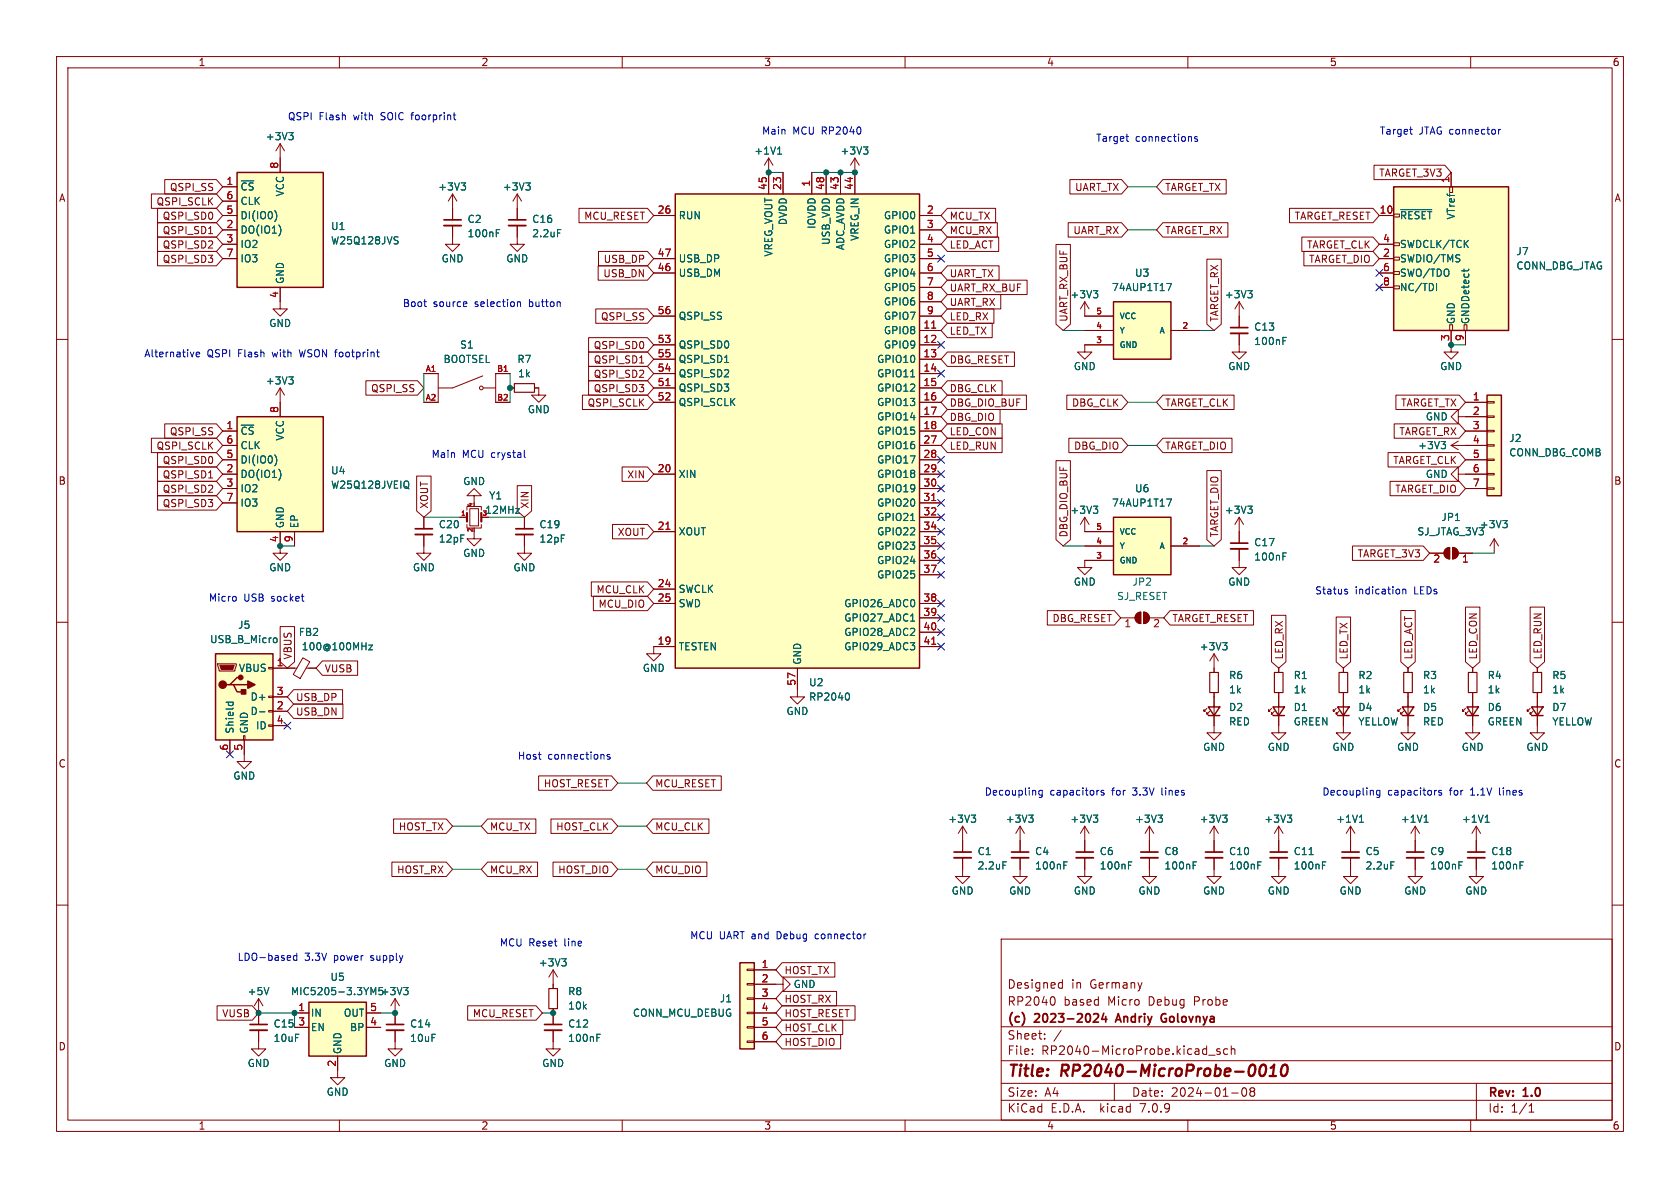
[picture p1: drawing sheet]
<svg xmlns="http://www.w3.org/2000/svg" width="297mm" height="210mm" viewBox="0 0 297 210" stroke-linecap="round" stroke-linejoin="round" font-family="sans-serif">
<g fill="none" stroke="#840000" stroke-width=".18">
<path d="M10 10h277v190h-277zM12 12h273v186h-273zM60 10v2M110 10v2M160 10v2M210 10v2M260 10v2M26.8 34.3h11.5l1.1 1.3-1.1 1.2h-11.5zM27.9 36.8h10.4l1.1 1.3-1.1 1.3h-10.4zM27.9 39.4h10.4l1.1 1.2-1.1 1.3h-10.4zM29.1 31.7h9.2l1.1 1.3-1.1 1.3h-9.2zM39.4 38.1h2.5"/>
<path d="M39.4 33h2.5M39.4 35.6h2.5M49.5 25.4v5.1M49.5 25.4l-.7 1.3M49.5 25.4l.8 1.3M80 39.9v3.3h1.3l-1.3 1.3-1.3-1.3h1.3M80 34.3l-.8 1.3M80 34.3v4.6M80 34.3l.8 1.3M91.4 39.9v3.3h1.3l-1.3 1.3-1.2-1.3h1.2M91.4 34.3v4.6M91.4 34.3l-.7 1.3"/>
<path d="M91.4 34.3l.8 1.3M102.4 36.8h12.1l1.1 1.3-1.1 1.3h-12.1zM115.6 38.1h3.8M135.9 27.9l-.8 1.3M135.9 27.9v6.4M135.9 27.9l.8 1.3M138.4 30.5v3.8M143.5 30.5v3.8M146 30.5v3.8M148.6 30.5v3.8M151.1 27.9l-.7 1.3M151.1 27.9v6.4"/>
<path d="M151.1 27.9l.8 1.3M162.6 38.1h3.8M167.5 36.8h8.5v2.6h-8.5l-1.1-1.3zM167.5 39.4h8.8v2.5h-8.8l-1.1-1.3zM188.8 39.4h9.5l1.1 1.2-1.1 1.3h-9.5zM189.1 31.7h9.2l1.1 1.3-1.1 1.3h-9.2zM205.6 31.7h11.2v2.6h-11.2l-1.1-1.3zM205.6 39.4h11.5v2.5h-11.5l-1.1-1.3zM228 36.8h14.7l1.1 1.3-1.1 1.3h-14.7zM242.9 29.2h12.5l1.1 1.3-1.1 1.3h-12.5zM243.8 38.1h2.6M246.4 37.8h1v.6h-1z"/>
<path d="M256.3 33h.5v1h-.5zM256.5 30.5v2.5M10 60h2M27.9 44.4h10.4l1.1 1.3-1.1 1.3h-10.4zM27.9 41.9h10.4l1.1 1.3-1.1 1.3h-10.4zM36.9 41.3h.7M39.4 45.7h2.5M39.4 43.2h2.5M39.4 40.6h2.5M49.5 50.8v3.8h1.3l-1.3 1.3-1.2-1.3h1.2M104.1 59.7h10.4l1.1 1.3-1.1 1.2h-10.4zM105.3 54.6h9.2l1.1 1.3-1.1 1.3h-9.2z"/>
<path d="M105.7 47h8.8l1.1 1.3-1.1 1.2h-8.8zM105.8 44.4h8.7l1.1 1.3-1.1 1.3h-8.7zM115.6 45.7h3.8M115.6 48.3h3.8M115.6 55.9h3.8M162.6 45.7h3.8M162.6 43.2h3.8M162.6 48.3h3.8M162.6 50.8h3.8M162.6 58.4h3.8M162.6 55.9h3.8M162.6 40.6h3.8"/>
<path d="M162.6 53.3h3.8M167.5 47h9.1v2.5h-9.1l-1.1-1.2zM167.5 41.9h9.1v2.6h-9.1l-1.1-1.3zM167.5 49.5h14.1v2.6h-14.1l-1.1-1.3zM167.5 57.1h7.9v2.6h-7.9l-1.1-1.3zM167.5 54.6h8.2v2.6h-8.2l-1.1-1.3zM167.5 52.1h9.4v2.5h-9.4l-1.1-1.3zM186.7 43.2h2.5v14.1l-1.2 1.1-1.3-1.1zM191.8 58.4h5M191.8 53.3v2.6h5M191.8 53.3l.7 1.3M191.8 53.3l-.8 1.3"/>
<path d="M207 58.4h5.1M213.4 45.8h2.5v11.5l-1.3 1.1-1.2-1.1zM219.1 58.9v3.3h1.2l-1.2 1.3-1.3-1.3h1.3M219.1 53.3l-.8 1.3M219.1 53.3v4.6M219.1 53.3l.7 1.3M230.1 41.9h12.6l1.1 1.3-1.1 1.3h-12.6zM230.5 44.4h12.2l1.1 1.3-1.1 1.3h-12.2zM243.8 45.7h2.6M243.8 43.2h2.6M243.8 48.3h2.6M243.8 50.8h2.6"/>
<path d="M246.4 42.9h1v.5h-1zM246.4 48h1v.5h-1zM246.4 45.5h1v.5h-1zM246.4 50.5h1v.6h-1zM256.3 57.4h.5v1h-.5zM256.5 58.4v3.8h-1.2l1.2 1.3 1.3-1.3h-1.3M258.8 57.4h.5v1h-.5zM259.1 58.4v2.6M285 60h2M26.8 77.5h11.5l1.1 1.2-1.1 1.3h-11.5zM29.1 74.9h9.2l1.1 1.3-1.1 1.3h-9.2zM39.4 76.2h2.5"/>
<path d="M39.4 78.7h2.5M49.5 68.6v5.1M49.5 68.6l-.7 1.3M49.5 68.6l.8 1.3M64.7 67.3h9.1l1.1 1.3-1.1 1.3h-9.1zM74.9 66h2.6v5.1h-2.6M85.3 66.4l-5.3 2.2h-2.5M85.5 68.6h2.1M90.2 66h-2.6v5.1h2.6M90.2 68.6h.7M94.5 68.6h.7v1.3h1.3l-1.3 1.2-1.2-1.2h1.2M103 69.8h11.5l1.1 1.3-1.1 1.3h-11.5z"/>
<path d="M104.1 64.8h10.4l1.1 1.2-1.1 1.3h-10.4zM104.1 62.2h10.4l1.1 1.3-1.1 1.3h-10.4zM104.1 67.3h10.4l1.1 1.3-1.1 1.3h-10.4zM113.1 64.2h.7M115.6 71.1h3.8M115.6 61h3.8M115.6 68.6h3.8M115.6 66h3.8M115.6 63.5h3.8M162.6 71.1h3.8M162.6 73.7h3.8M162.6 76.2h3.8"/>
<path d="M162.6 78.7h3.8M162.6 61h3.8M162.6 68.6h3.8M162.6 66h3.8M162.6 63.5h3.8M167.5 74.9h9.7v2.6h-9.7l-1.1-1.3zM167.5 72.4h9.3v2.5h-9.3l-1.1-1.2zM167.5 67.3h9.7v2.6h-9.7l-1.1-1.3zM167.5 69.8h14v2.6h-14l-1.1-1.3zM167.5 77.5h9.7v2.5h-9.7l-1.1-1.3zM167.5 62.2h11.8v2.6h-11.8l-1.1-1.3zM188.6 69.8h9.7l1.1 1.3-1.1 1.3h-9.7z"/>
<path d="M189 77.5h9.3l1.1 1.2-1.1 1.3h-9.3zM196.8 61h-5v1.2h-1.3l1.3 1.3 1.2-1.3h-1.2M205.6 69.8h12.6v2.6h-12.6l-1.1-1.3zM205.6 77.5h12.2v2.5h-12.2l-1.1-1.3zM246.5 74.9h11.5l1.1 1.3-1.1 1.3h-11.5zM246.8 69.8h11.2l1.1 1.3-1.1 1.3h-11.2zM256.5 78.7h6.4M256.5 78.7l1.3 .8M257.8 73.7v-1.3l-1.3 1.3 1.3 1.2v-1.2h5.1M257.8 78l-1.3 .7M259.1 71.1h3.8M259.1 76.2h3.8"/>
<path d="M262.9 78.6h1.3v.3h-1.3zM262.9 76.1h1.3v.2h-1.3zM262.9 73.5h1.3v.3h-1.3zM262.9 71h1.3v.2h-1.3zM27.9 85.1h10.4l1.1 1.3-1.1 1.2h-10.4zM27.9 87.6h10.4l1.1 1.3-1.1 1.3h-10.4zM27.9 80h10.4l1.1 1.3-1.1 1.3h-10.4zM27.9 82.5h10.4l1.1 1.3-1.1 1.3h-10.4zM36.9 84.5h.7M39.4 81.3h2.5M39.4 83.8h2.5M39.4 86.4h2.5"/>
<path d="M39.4 88.9h2.5M49.5 94v3.8h1.3l-1.3 1.3-1.2-1.3h1.2M52.1 94v2.5M73.7 84.2h2.5v6.1l-1.3 1.1-1.2-1.1zM74.9 94.5v3.3h1.3l-1.3 1.3-1.2-1.3h1.2M74.9 91.4v2.1M81.3 91.4h1.2M82.5 92.7v.6h2.6v-.6M82.5 90.2v-.7h2.6v.7M83.1 89.9h1.5v3.1h-1.5zM83.8 94v1.3h1.3l-1.3 1.2-1.3-1.2h1.3M83.8 87.6h1.3l-1.3-1.2-1.3 1.2h1.3v1.3"/>
<path d="M85.1 91.4h1.3M91.4 85.8h2.6v4.5l-1.3 1.1-1.3-1.1zM92.7 94.5v3.3h1.3l-1.3 1.3-1.3-1.3h1.3M92.7 91.4v2.1M108.3 92.7h6.2l1.1 1.3-1.1 1.3h-6.2zM110 82.5h4.5l1.1 1.3-1.1 1.3h-4.5zM115.6 83.8h3.8M115.6 94h3.8M162.6 91.4h3.8M162.6 81.3h3.8M162.6 83.8h3.8M162.6 86.4h3.8"/>
<path d="M162.6 96.5h3.8M162.6 99.1h3.8M162.6 94h3.8M162.6 88.9h3.8M186.7 81.4h2.5v14l-1.2 1.1-1.3-1.1zM191.8 91.4v2.6h5M191.8 91.4l.7 1.3M191.8 91.4l-.8 1.3M191.8 96.5h5M196.8 99.1h-5v1.2h-1.3l1.3 1.3 1.2-1.3h-1.2M207 96.5h5.1M213.4 83.2h2.5v12.2l-1.3 1.1-1.2-1.1z"/>
<path d="M219.1 97v3.3h1.2l-1.2 1.3-1.3-1.3h1.3M219.1 91.4v4.6M219.1 91.4l-.8 1.3M219.1 91.4l.7 1.3M239.1 96.5h12.5l1.1 1.3-1.1 1.3h-12.5zM245.4 80h12.6l1.1 1.3-1.1 1.3h-12.6zM245.7 85.1h12.3l1.1 1.3-1.1 1.2h-12.3zM252.7 97.8h2.6M255.6 97l.7-.2v2a1.02 1.02 0 0 1-1-.6 1.02 1.02 0 0 1 .3-1.2zM256.8 96.8a1.02 1.02 0 0 1 1 1 1.02 1.02 0 0 1-1 1zM257.8 83.8v-1.2l-1.3 1.2 1.3 1.3v-1.3h5.1M257.8 97.8h2.5"/>
<path d="M259.1 81.3h3.8M259.1 86.4h3.8M262.9 86.2h1.3v.3h-1.3zM262.9 83.7h1.3v.2h-1.3zM262.9 81.2h1.3v.2h-1.3zM264.2 95.3l.7 1.2M264.2 95.3v2.5M264.2 95.3l-.8 1.2M10 110h2M38.5 117.3h3.3v.3l-.3 1h-2.8zM47.5 118h.8v.2h-.8zM48.3 118.1h4.2"/>
<path d="M49.5 110.8h2.6v6.2l-1.3 1.1-1.3-1.1zM53.5 116.3l1.3 .7-1.7 2.9-1.3-.7zM54.1 118.1h1.8M57 116.8h6.2v2.6h-6.2l-1.1-1.3zM104.5 102.9h10l1.1 1.2-1.1 1.3h-10zM104.9 105.4h9.6l1.1 1.3-1.1 1.3h-9.6zM115.6 104.1h3.8M115.6 106.7h3.8M119.4 114.3h-3.8v1.3h1.2l-1.2 1.2-1.3-1.2h1.3M141 118.1v5.1h1.2l-1.2 1.3-1.3-1.3h1.3M162.6 109.2h3.8M162.6 114.3h3.8"/>
<path d="M162.6 106.7h3.8M162.6 101.6h3.8M162.6 111.8h3.8M185.2 107.9h11.8l1.1 1.3-1.1 1.3h-11.8zM198.1 109.2h2.6M201 108.5l.7-.3v2a1.02 1.02 0 0 1-1-.6 1.02 1.02 0 0 1 .3-1.1zM202.2 108.2a1.02 1.02 0 0 1 1 1 1.02 1.02 0 0 1-1 1zM203.2 109.2h2.5M206.9 107.9h14.7v2.6h-14.7l-1.2-1.3zM214.6 115.6v3.3M214.6 115.6l-.7 1.2M214.6 115.6l.8 1.2"/>
<path d="M224.8 108.8h2.5v8.2l-1.2 1.1-1.3-1.1zM226.1 118.1v.8M236.2 109.1h2.6v7.9l-1.3 1.1-1.3-1.1zM237.5 118.1v.8M247.6 107.9h2.6v9.1l-1.3 1.1-1.3-1.1zM248.9 118.1v.8M259.1 107.3h2.5v9.7l-1.3 1.1-1.2-1.1zM260.3 118.1v.8M270.5 107.3h2.5v9.7l-1.2 1.1-1.3-1.1zM271.8 118.1v.8M285 110h2M40.6 130.8v2.6"/>
<path d="M43.1 130h.2v.8h-.2zM43.2 130.8v3.8h1.2l-1.2 1.3-1.3-1.3h1.3M47.5 128.1h.8v.3h-.8zM47.5 125.6h.8v.3h-.8zM47.5 123.1h.8v.2h-.8zM48.3 125.7h2.5M48.3 123.2h2.5M48.3 128.3h2.5M51.9 121.9h8.7v2.6h-8.7l-1.1-1.3zM51.9 124.5h8.7v2.5h-8.7l-1.1-1.3zM95.2 137.2h12.9l1.1 1.2-1.1 1.3h-12.9zM115.4 137.2h12.1v2.5h-12.1l-1.1-1.3z"/>
<path d="M213.4 125.2l-.5 .5v-.2v.2h.2M213.9 125.7l-.5 .5v-.2v.2h.2M214.6 122.4v7.1h1.3l-1.3 1.3-1.2-1.3h1.2M224.8 125.2l-.5 .5v-.2v.2h.2M225.3 125.7l-.5 .5v-.2v.2h.2M226.1 122.4v7.1h1.2l-1.2 1.3-1.3-1.3h1.3M236.2 125.2l-.5 .5v-.2v.2h.3M236.7 125.7l-.5 .5v-.2v.2h.3M237.5 122.4v7.1h1.3l-1.3 1.3-1.3-1.3h1.3M247.6 125.2l-.5 .5v-.2v.2h.3M248.2 125.7l-.6 .5v-.2v.2h.3M248.9 122.4v7.1h1.3l-1.3 1.3-1.3-1.3h1.3"/>
<path d="M259.1 125.2l-.5 .5v-.2v.2h.2M259.6 125.7l-.5 .5v-.2v.2h.2M260.3 122.4v7.1h1.3l-1.3 1.3-1.2-1.3h1.2M270.5 125.2l-.5 .5v-.2v.2h.3M271 125.7l-.5 .5v-.2v.2h.3M271.8 122.4v7.1h1.2l-1.2 1.3-1.3-1.3h1.3M10 160h2M69.3 152.4h9.6l1.1 1.3-1.1 1.2h-9.6zM69.6 144.8h9.3l1.1 1.3-1.1 1.2h-9.3zM86.2 144.8h8.5v2.5h-8.5l-1.1-1.2zM86.2 152.4h8.8v2.5h-8.8l-1.1-1.2zM97.4 144.8h10.7l1.1 1.3-1.1 1.2h-10.7z"/>
<path d="M97.8 152.4h10.3l1.1 1.3-1.1 1.2h-10.3zM115.4 144.8h9.9v2.5h-9.9l-1.1-1.2zM115.4 152.4h9.6v2.5h-9.6l-1.1-1.2zM170.2 151.6v3.3h1.2l-1.2 1.3-1.3-1.3h1.3M170.2 146.1v4.5M170.2 146.1l-.8 1.2M170.2 146.1l.7 1.2M180.3 151.6v3.3h1.3l-1.3 1.3-1.2-1.3h1.2M180.3 146.1l-.7 1.2M180.3 146.1v4.5M180.3 146.1l.8 1.2M191.8 151.6v3.3h1.2l-1.2 1.3-1.3-1.3h1.3"/>
<path d="M191.8 146.1v4.5M191.8 146.1l-.8 1.2M191.8 146.1l.7 1.2M203.2 151.6v3.3h1.3l-1.3 1.3-1.3-1.3h1.3M203.2 146.1l-.8 1.2M203.2 146.1v4.5M203.2 146.1l.8 1.2M214.6 151.6v3.3h1.3l-1.3 1.3-1.2-1.3h1.2M214.6 146.1v4.5M214.6 146.1l-.7 1.2M214.6 146.1l.8 1.2M226.1 151.6v3.3h1.2l-1.2 1.3-1.3-1.3h1.3"/>
<path d="M226.1 146.1v4.5M226.1 146.1l-.8 1.2M226.1 146.1l.7 1.2M238.8 151.6v3.3h1.2l-1.2 1.3-1.3-1.3h1.3M238.8 146.1l-.8 1.2M238.8 146.1v4.5M238.8 146.1l.7 1.2M250.2 151.6v3.3h1.3l-1.3 1.3-1.3-1.3h1.3M250.2 146.1v4.5M250.2 146.1l-.8 1.2M250.2 146.1l.8 1.2M261 151.6v3.3h1.3l-1.3 1.3-1.3-1.3h1.3"/>
<path d="M261 146.1v4.5M261 146.1l-.8 1.2M261 146.1l.7 1.2M285 160h2M38.4 177.8h6.2l1.1 1.3-1.1 1.2h-6.2zM45.7 176.5v4.6M45.7 176.5l-.7 1.3M45.7 176.5l.8 1.3M52.1 179.1h2.5M64.8 179.1h2.5M69.8 176.5l-.7 1.3M69.8 176.5v4.6"/>
<path d="M69.8 176.5l.8 1.3M82.7 177.8h12.1l1.1 1.3-1.1 1.2h-12.1zM97.8 171.5v3.3M97.8 178.3v2.8M97.8 171.5l-.8 1.2M97.8 171.5l.8 1.2M132.1 178.9h1.2v.3h-1.2zM132.1 176.4h1.2v.3h-1.2zM132.1 173.9h1.2v.2h-1.2zM132.1 171.3h1.2v.3h-1.2zM133.3 174h5.1v1.3l1.3-1.3-1.3-1.3v1.3M133.3 179.1h3.9"/>
<path d="M133.3 171.5h3.9M133.3 176.5h3.9M138.3 170.2h9.3v2.5h-9.3l-1.1-1.2zM138.3 177.8h12.9v2.5h-12.9l-1.1-1.2zM138.3 175.3h9.6v2.5h-9.6l-1.1-1.3zM177 166h108v32h-108zM186.2 176.2a.94 .94 0 0 1 0 1.5M187.4 173.7l.4 .1M187.8 173.2v1.5M187.8 174.6l-.4 .1M45.7 182.1v3.3h1.3l-1.3 1.3-1.3-1.3h1.3M52.1 181.6h2.5"/>
<path d="M59.7 186.7v3.8h1.3l-1.3 1.3-1.3-1.3h1.3M60 198v2M64.8 181.6h2.5M69.8 182.1v3.3h1.3l-1.3 1.3-1.2-1.3h1.2M97.8 182.1v3.3h1.3l-1.3 1.3-1.3-1.3h1.3M110 198v2M132.1 184h1.2v.3h-1.2zM132.1 181.5h1.2v.2h-1.2zM133.3 181.6h3.9M133.3 184.2h3.9M138.3 182.9h10.3v2.5h-10.3l-1.1-1.2zM138.3 180.3h10.7v2.6h-10.7l-1.1-1.3z"/>
<path d="M160 198v2M177 194.5h108M177 191.5h108M177 187.5h108M177 181.5h108M182.5 186.3v.1M182.5 185.5v.1M184.7 183.6v.1M184.7 182.8v.1M187.6 182.1l-1.3 2M197 191.5v3M210 198v2"/>
<path d="M213.7 186.5h1.1M215.7 185.5l-.4-.1-.2 .2 .1 .2 .5 .2v.3h-.6M217 185.5l-.4-.1-.3 .3v.4l.2 .2h.5M217.7 185.5l.2-.1 .3 .1 .1 .9M217.7 184.9v1.5M217.7 193.2h1.2M219.7 192.4l.2-.1a.81 .81 0 0 1 .6 .6 .81 .81 0 0 1-.3 .8l-.2 .1a.81 .81 0 0 1-.3-1.4zM221.2 192.9l-.2-.2 .2-.4 .5 .1 .1 .2-.3 .3M221.2 192.9l-.2 .3v.3l.2 .3 .5-.1 .1-.2-.1-.4-.2-.2M221.2 192.9h.3M260 198v2M261 191.5v6.5"/>
<path d="M270.3 196.6h.9M270.3 195.5l.4-.4v1.5"/>
<circle cx="85.1" cy="68.6" r=".33"/>
</g>
<path d="M223 188.4a.46 .46 0 0 1 .4-.2 .46 .46 0 0 1 .4 .4 1.15 1.15 0 0 1-.8 1.6l-.2-.1a1.54 1.54 0 0 1 .2-1.7zM224.4 190.2h1.2M224.6 188.8l.7-.6-.3 2M226.8 188.4a.46 .46 0 0 1 .4-.2 .46 .46 0 0 1 .4 .4 1.15 1.15 0 0 1-.8 1.6l-.2-.1a1.54 1.54 0 0 1 .2-1.7z" fill="none" stroke="#840000" stroke-width=".4"/>
<g fill="none" stroke="#840000" stroke-width=".3">
<path d="M78.5 38.9h3M89.9 38.9h3.1M217.6 57.9h3M73.4 93.5h3.1M91.2 93.5h3M217.6 96h3M168.7 150.6h3M178.8 150.6h3.1M190.2 150.6h3.1M201.7 150.6h3M213.1 150.6h3.1M224.5 150.6h3.1"/>
<path d="M237.2 150.6h3.1M248.7 150.6h3M259.5 150.6h3M193.6 179.2l.5 .1 .1 .3-.9 1.1h.9M195.1 179.1l-.3 1.1h.9M195.5 179.7v1M197.7 179.2l-.5 1.5M206 179.2a.53 .53 0 0 0-.7 .3M44.2 181.1h3M68.3 181.1h3.1M96.3 181.1h3M197.3 180.3h.8"/>
<path d="M205.3 180.3l.1 .2a.54 .54 0 0 0 .7 .1M205.9 180h.3"/>
</g>
<path d="M82.5 90.7v1.5M85.1 90.7v1.5" fill="none" stroke="#840000" stroke-width=".38"/>
<g fill="none" stroke="#840000" stroke-width=".33">
<path d="M78.5 39.9h3M89.9 39.9h3.1M217.6 58.9h3M73.4 94.5h3.1M91.2 94.5h3M217.6 97h3M168.7 151.6h3M178.8 151.6h3.1M190.2 151.6h3.1M201.7 151.6h3M213.1 151.6h3.1M224.5 151.6h3.1"/>
<path d="M237.2 151.6h3.1M248.7 151.6h3M259.5 151.6h3M44.2 182.1h3M68.3 182.1h3.1M96.3 182.1h3"/>
</g>
<g fill="none" stroke="#006464" stroke-width=".18">
<path d="M48.6 37.3a1.49 1.49 0 0 1 0 1.8M51 23.4h.8l-.4 .5M51.6 23.9l.2 .3v.3l-.2 .2M81.5 32.3h.8l-.4 .5M82.1 32.8l.2 .3v.3l-.2 .2M93 32.3h.7l-.4 .5M93.5 32.8l.2 .3v.3l-.2 .2M137.5 27.2h.7M137.6 26.3l.2-.3v1.2M152.6 26h.8l-.4 .5M153.2 26.5l.2 .2v.3l-.2 .2M247.6 37.1h5.5"/>
<path d="M49.6 40.3v.9M69.9 41.9h.5M70.1 42.5l.3 .3-.3 .3M87.7 41.2h.5M87.7 40.6h.6M98.6 40.6h.6M193.3 51.4h.8l-.5 .5M193.8 51.9l.3 .2v.3l-.3 .2M206.3 50.1h.8l-.5 1.3M220.6 51.4h.8l-.5 .5M221.1 51.9l.3 .2v.3l-.3 .2M226.8 59.6h.6"/>
<path d="M254 50.1v1.3M258.8 47.6v.5M259.7 47.6l-.1 .2M51 66.6h.8l-.4 .5M51.6 67.1l.2 .2v.3l-.2 .3M128.1 64.1h.7M161 66.6h.7M226.8 60.2h.4M254.8 78h.8l-.5 .5M255.3 78.5l.3 .3v.3l-.3 .2M48.6 80.5a1.49 1.49 0 0 1 0 1.8M49.6 83.5v.8"/>
<path d="M71.9 86.1l.2 .1M72 85l.1 .1a.9 .9 0 0 1 0 1.1M72.1 86.2l.2 .2M72.1 86.2l-.1 .1M161 92h.7M193.3 89.5h.8l-.5 .5M193.8 90l.3 .2v.3l-.3 .2M206.3 88.2h.8l-.5 1.3M220.6 89.5h.8l-.5 .5M221.1 90l.3 .2v.3l-.3 .2M226.8 98.3h.4M226.8 97.7h.6"/>
<path d="M265.7 92h.8l-.5 .5M266.2 92.5l.3 .2v.3l-.3 .3M48.6 112.8h.3l.1 .2-.1 .5-.3 .1M65.2 114h.7l-.7 .9h.7M161 109.8h.7M216.1 113.6h.8l-.4 .5M216.7 114.1l.2 .2v.3l-.2 .3M39.9 124.1h1.3M40.4 124.1v.4M41.2 124.1v.4M45.9 125.8h.9M149.9 122.5a.79 .79 0 0 1 0 1.3"/>
<path d="M171.7 144.1h.8l-.4 .5M172.2 144.6l.3 .2v.3l-.3 .3M177.3 152.4h.6M181.9 144.1h.7l-.4 .5M182.4 144.6l.2 .2v.3l-.2 .3M188.1 153h.4M188.1 152.4h.6M193.3 144.1h.8l-.5 .5M193.8 144.6l.3 .2v.3l-.3 .3M199.5 153h.4M199.5 152.4h.6M204.7 144.1h.8l-.4 .5"/>
<path d="M205.3 144.6l.2 .2v.3l-.2 .3M210.9 153h.5M210.9 152.4h.6M216.1 144.1h.8l-.4 .5M216.7 144.6l.2 .2v.3l-.2 .3M222.4 153h.4M222.4 152.4h.6M227.6 144.1h.8l-.5 .5M228.1 144.6l.3 .2v.3l-.3 .3M231.4 151.1h.8M233.8 153h.4M233.8 152.4h.6"/>
<path d="M240.3 145.4h.8M240.5 144.4l.2-.3v1.3M245.9 152.4h.6M251.8 145.4h.7M251.9 144.4l.2-.3v1.3M257.9 153h.4M257.9 152.4h.6M262.6 145.4h.7M262.7 144.4l.2-.3v1.3M268.7 153h.4M268.7 152.4h.6M47.5 174.6l-.4 1.2"/>
<path d="M65.6 174.6l.4 .9 .4-.9v1.2M71.4 174.6h.7l-.4 .5M71.9 175.1l.2 .2v.3l-.2 .2M99.3 169.5h.8l-.4 .5M99.8 170l.3 .2v.3l-.3 .3M105.5 183.4h.4M105.5 182.8h.6"/>
</g>
<g fill="#ffffc2" stroke="#ffffc2" stroke-width=".18">
<path d="M54.6 177.2h10.2v9.5h-10.2z"/>
<path d="M246.4 33h20.3v25.4h-20.3z"/>
<path d="M38.1 115.6h10.2v15.2h-10.2z"/>
<path d="M262.9 69.9h2.5v17.7h-2.5z"/>
<path d="M196.8 53.3h10.2v10.2h-10.2z"/>
<path d="M130.8 170.2h2.5v15.2h-2.5z"/>
<path d="M41.9 30.5h15.2v20.3h-15.2z"/>
<path d="M196.8 91.4h10.2v10.2h-10.2z"/>
<path d="M41.9 73.7h15.2v20.3h-15.2z"/>
<path d="M119.4 34.3h43.2v83.8h-43.2z"/>
</g>
<g fill="none" stroke="#840000" stroke-width=".25">
<path d="M41.9 30.5h15.2v20.3h-15.2zM119.4 34.3h43.2v83.8h-43.2zM246.4 33h20.3v25.4h-20.3zM196.8 53.3h10.2v10.2h-10.2zM41.9 73.7h15.2v20.3h-15.2zM262.9 69.9h2.5v17.7h-2.5zM196.8 91.4h10.2v10.2h-10.2zM38.1 115.6h10.2v15.2h-10.2zM42.5 119.8h-.6l-1.3 1.2h-.6M40.6 121h.7l.6 1.3h1.3M41.3 121h2.5M213.6 125h2l-1 1.5z"/>
<path d="M213.6 126.5h2M225 125h2.1l-1 1.5zM225 126.5h2.1M236.5 125h2l-1 1.5zM236.5 126.5h2M247.9 125h2l-1 1.5zM247.9 126.5h2M259.3 125h2.1l-1.1 1.5zM259.3 126.5h2.1M270.8 125h2l-1 1.5zM270.8 126.5h2M54.6 177.2h10.2v9.5h-10.2z"/>
<path d="M130.8 170.2h2.5v15.2h-2.5z"/>
</g>
<g fill="#840000" stroke="#840000" stroke-width=".25">
<path d="M43.8 120.4l1.3 .6-1.3 .7z"/>
<path d="M42.7 121.9h.7v.8h-.7z"/>
<circle cx="39.4" cy="121" r=".63"/>
<circle cx="42.5" cy="119.8" r=".38"/>
</g>
<g fill="#840000" stroke="#840000" stroke-width=".18">
<path d="M38.9 117.6h2.5l-.3 .8h-2z"/>
<path d="M256.8 96.8a1.02 1.02 0 0 1 1 1 1.02 1.02 0 0 1-1 1z"/>
<path d="M255.6 97l.7-.2v2a1.02 1.02 0 0 1-1-.6 1.02 1.02 0 0 1 .3-1.2z"/>
<path d="M201 108.5l.7-.3v2a1.02 1.02 0 0 1-1-.6 1.02 1.02 0 0 1 .3-1.1z"/>
<path d="M202.2 108.2a1.02 1.02 0 0 1 1 1 1.02 1.02 0 0 1-1 1z"/>
</g>
<path d="M90.9 67.8h3.6v1.5h-3.6zM213.9 118.9h1.5v3.5h-1.5zM225.3 118.9h1.5v3.5h-1.5zM236.7 118.9h1.6v3.5h-1.6zM248.2 118.9h1.5v3.5h-1.5zM259.6 118.9h1.5v3.5h-1.5zM271 118.9h1.5v3.5h-1.5zM97 174.8h1.6v3.5h-1.6z" fill="none" stroke="#840000" stroke-width=".2"/>
<path d="M164.7 58h.7M117.7 68.2h.7M117.7 93.6h.7M164.7 88.5h.7M164.7 113.9h.7" fill="none" stroke="#a90000" stroke-width=".18"/>
<g fill="none" stroke="#0000c2" stroke-width=".18">
<path d="M80.3 19.9v1.1l.3 .2M80.1 20.3h.5M199 24.1h.5M199.3 24.9l.2 .1M211.7 24.2l-.3-.1-.2 .2 .1 .2 .4 .1v.3h-.5M249.2 22.9h.5M249.4 23.7h.3M264.9 22.9v.8M265.3 22.9l-.4 .2M74.9 53.3h.5M75.3 54.2h.1M82.3 53.3l.2 .4-.6 .1"/>
<path d="M82.5 54.1l-.2 .1M91.5 53.5l.2-.2 .3 .1v.8M34.7 62.7l.6-.2-.1-.2-.3-.1-.2 .2 .1 .6h.4M66.6 62.2h.4M66.8 63l.2 .1M92.7 79.6v1.1l.2 .2M41.7 105.5v.6M237.9 104.6h.3l.1 .2-.2 .2h-.3M237.9 104.1l.3 .1M248 104.3l.2-.2 .3 .1v.8M248 104.1v.9M107.8 133.4h-.3l-.2 .1 .1 .2 .4 .1v.3h-.5"/>
<path d="M184.3 139.7v1l-.3 .3-.3-.1M184.3 139.8l-.4-.1-.3 .3 .2 .5h.5M194.2 139.7h.1M195.1 139.8l-.3-.1-.1 .2v.2l.4 .1v.3h-.4M243.9 139.7v1l-.2 .3-.3-.1M243.9 139.8l-.3-.1-.3 .3 .2 .5h.4M253.9 139.7h.1M254.8 139.8l-.3-.1-.2 .2 .1 .2 .4 .1v.3h-.5M52.5 168.5v1.3M52.5 169l-.4-.1-.2 .3 .1 .5h.5M153.1 165.1l-.2 .1"/>
</g>
<g fill="none" stroke="#009600" stroke-width=".18">
<path d="M135.9 30.5h2.5M143.5 30.5h7.6M199.4 33h5.1M188 58.4h3.8M199.4 40.6h5.1M212.1 58.4h2.5M74.9 66v5.1M90.2 66v5.1M199.4 71.1h5.1M199.4 78.7h5.1M256.5 61h2.6M49.5 96.5h2.6"/>
<path d="M74.9 91.4h6.4M86.4 91.4h6.3M188 96.5h3.8M212.1 96.5h2.5M260.3 97.8h3.9M109.2 138.4h5.1M80 146.1h5.1M80 153.7h5.1M109.2 146.1h5.1M109.2 153.7h5.1M45.7 179.1h6.4v2.5M67.3 179.1h2.5"/>
<path d="M95.9 179.1h1.9"/>
</g>
<g fill="none" stroke="#000084" stroke-width=".18">
<path d="M165.8 45.1l1.2 1.2M167 45.1l-1.2 1.2M243.2 47.7l1.2 1.2M243.2 50.2l1.2 1.2M244.4 47.7l-1.2 1.2M244.4 50.2l-1.2 1.2M165.8 65.4l1.2 1.2M165.8 60.4l1.2 1.2M167 65.4l-1.2 1.2M167 60.4l-1.2 1.2M165.8 88.3l1.2 1.2M165.8 83.2l1.2 1.2"/>
<path d="M165.8 95.9l1.2 1.2M165.8 93.4l1.2 1.2M165.8 80.7l1.2 1.2M165.8 98.5l1.2 1.2M165.8 85.8l1.2 1.2M165.8 90.8l1.2 1.2M167 88.3l-1.2 1.2M167 83.2l-1.2 1.2M167 95.9l-1.2 1.2M167 93.4l-1.2 1.2M167 80.7l-1.2 1.2M167 98.5l-1.2 1.2"/>
<path d="M167 85.8l-1.2 1.2M167 90.8l-1.2 1.2M165.8 111.2l1.2 1.2M165.8 106.1l1.2 1.2M165.8 108.6l1.2 1.2M165.8 113.7l1.2 1.2M165.8 101l1.2 1.2M167 111.2l-1.2 1.2M167 106.1l-1.2 1.2M167 108.6l-1.2 1.2M167 113.7l-1.2 1.2M167 101l-1.2 1.2"/>
<path d="M40 132.7l1.2 1.3M41.2 132.7l-1.2 1.3M50.2 127.7l1.2 1.2M51.4 127.7l-1.2 1.2"/>
</g>
<g fill="#009600" stroke="#009600" stroke-width=".18">
<circle cx="256.5" cy="61" r=".46"/>
<circle cx="90.2" cy="68.6" r=".46"/>
<circle cx="49.5" cy="96.5" r=".46"/>
<circle cx="146" cy="30.5" r=".46"/>
<circle cx="135.9" cy="30.5" r=".46"/>
<circle cx="148.6" cy="30.5" r=".46"/>
<circle cx="151.1" cy="30.5" r=".46"/>
<circle cx="45.7" cy="179.1" r=".46"/>
<circle cx="52.1" cy="179.1" r=".46"/>
<circle cx="69.8" cy="179.1" r=".46"/>
<circle cx="97.8" cy="179.1" r=".46"/>
</g>
<g font-size="2.8" fill="#840000">
<text x="178" y="190.9">Title:</text>
<text x="187.7" y="190.9">RP2040-MicroProbe-0010</text>
</g>
<g font-size="2.1" fill="#840000">
<text x="178" y="178">RP2040</text>
<text x="178" y="175">Designed</text>
<text x="188" y="178">based</text>
<text x="189.4" y="175">in</text>
<text x="192.7" y="175">Germany</text>
<text x="195.9" y="178">Micro</text>
<text x="203.2" y="178">Debug</text>
<text x="211.3" y="178">Probe</text>
<text x="178" y="184">Sheet:</text>
<text x="178" y="181.2">(c)</text>
<text x="183" y="181.2">2023-2024</text>
<text x="198.1" y="181.2">Andriy</text>
<text x="206.6" y="181.2">Golovnya</text>
<text x="178" y="186.7">File:</text>
<text x="184.1" y="186.7">RP2040-MicroProbe.kicad_sch</text>
<text x="178" y="196.9">KiCad</text>
<text x="178" y="194.1">Size:</text>
<text x="184.7" y="194.1">A4</text>
<text x="185.7" y="196.9">E.D.A.</text>
<text x="194.6" y="196.9">kicad</text>
<text x="200" y="194.1">Date:</text>
<text x="201.8" y="196.9">7.0.9</text>
<text x="207" y="194.1">2024-01-08</text>
<text x="263" y="194.3">Rev:</text>
<text x="263" y="196.9">Id:</text>
<text x="267.1" y="196.9">1/1</text>
<text x="269.4" y="194.3">1.0</text>
</g>
<g font-size="1.8" fill="#840000">
<text x="35" y="11.9">1</text>
<text x="85" y="11.9">2</text>
<text x="135" y="11.9">3</text>
<text x="185" y="11.9">4</text>
<text x="235" y="11.9">5</text>
<text x="285" y="11.9">6</text>
<text x="10.3" y="35.9">A</text>
<text x="29.9" y="34">QSPI_SS</text>
<text x="190" y="34">UART_TX</text>
<text x="205.9" y="34">TARGET_TX</text>
<text x="243.7" y="31.4">TARGET_3V3</text>
<text x="285.3" y="35.9">A</text>
<text x="27.6" y="36.5">QSPI_SCLK</text>
<text x="28.7" y="39.1">QSPI_SD0</text>
<text x="28.7" y="41.6">QSPI_SD1</text>
<text x="103.2" y="39.1">MCU_RESET</text>
<text x="167.8" y="39.1">MCU_TX</text>
<text x="167.8" y="41.6">MCU_RX</text>
<text x="189.7" y="41.6">UART_RX</text>
<text x="205.9" y="41.6">TARGET_RX</text>
<text x="228.8" y="39.1">TARGET_RESET</text>
<text x="28.7" y="46.7">QSPI_SD3</text>
<text x="28.7" y="44.1">QSPI_SD2</text>
<text x="106.6" y="46.7">USB_DP</text>
<text x="167.8" y="44.1">LED_ACT</text>
<text x="231" y="44.1">TARGET_CLK</text>
<text x="231.3" y="46.7">TARGET_DIO</text>
<text x="106.6" y="49.2">USB_DN</text>
<text x="167.8" y="49.2">UART_TX</text>
<text x="167.8" y="51.8">UART_RX_BUF</text>
<text x="106.1" y="56.8">QSPI_SS</text>
<text x="167.8" y="59.4">LED_TX</text>
<text x="167.8" y="56.8">LED_RX</text>
<text x="167.8" y="54.3">UART_RX</text>
<text x="188.9" y="57" transform="rotate(-90 188.9 57)">UART_RX_BUF</text>
<text x="215.6" y="57" transform="rotate(-90 215.6 57)">TARGET_RX</text>
<text x="104.9" y="61.9">QSPI_SD0</text>
<text x="104.9" y="64.5">QSPI_SD1</text>
<text x="167.8" y="64.5">DBG_RESET</text>
<text x="65.5" y="69.5">QSPI_SS</text>
<text x="104.9" y="67">QSPI_SD2</text>
<text x="104.9" y="69.5">QSPI_SD3</text>
<text x="167.8" y="69.5">DBG_CLK</text>
<text x="29.9" y="77.2">QSPI_SS</text>
<text x="103.8" y="72.1">QSPI_SCLK</text>
<text x="167.8" y="77.2">LED_CON</text>
<text x="167.8" y="74.6">DBG_DIO</text>
<text x="167.8" y="72.1">DBG_DIO_BUF</text>
<text x="189.4" y="72.1">DBG_CLK</text>
<text x="205.9" y="72.1">TARGET_CLK</text>
<text x="247.3" y="77.2">TARGET_RX</text>
<text x="247.6" y="72.1">TARGET_TX</text>
<text x="27.6" y="79.7">QSPI_SCLK</text>
<text x="28.7" y="82.2">QSPI_SD0</text>
<text x="167.8" y="79.7">LED_RUN</text>
<text x="189.8" y="79.7">DBG_DIO</text>
<text x="205.9" y="79.7">TARGET_DIO</text>
<text x="246.2" y="82.2">TARGET_CLK</text>
<text x="10.3" y="85.9">B</text>
<text x="28.7" y="87.3">QSPI_SD2</text>
<text x="28.7" y="89.9">QSPI_SD3</text>
<text x="28.7" y="84.8">QSPI_SD1</text>
<text x="110.8" y="84.8">XIN</text>
<text x="246.6" y="87.3">TARGET_DIO</text>
<text x="285.3" y="85.9">B</text>
<text x="75.9" y="90" transform="rotate(-90 75.9 90)">XOUT</text>
<text x="93.7" y="90" transform="rotate(-90 93.7 90)">XIN</text>
<text x="109.1" y="94.9">XOUT</text>
<text x="188.9" y="95.1" transform="rotate(-90 188.9 95.1)">DBG_DIO_BUF</text>
<text x="215.6" y="95.1" transform="rotate(-90 215.6 95.1)">TARGET_DIO</text>
<text x="239.9" y="98.7">TARGET_3V3</text>
<text x="105.4" y="105.1">MCU_CLK</text>
<text x="105.7" y="107.6">MCU_DIO</text>
<text x="186" y="110.2">DBG_RESET</text>
<text x="207.2" y="110.2">TARGET_RESET</text>
<text x="51.8" y="116.7" transform="rotate(-90 51.8 116.7)">VBUS</text>
<text x="57.3" y="119.1">VUSB</text>
<text x="227" y="116.7" transform="rotate(-90 227 116.7)">LED_RX</text>
<text x="238.4" y="116.7" transform="rotate(-90 238.4 116.7)">LED_TX</text>
<text x="249.9" y="116.7" transform="rotate(-90 249.9 116.7)">LED_ACT</text>
<text x="261.3" y="116.7" transform="rotate(-90 261.3 116.7)">LED_CON</text>
<text x="272.7" y="116.7" transform="rotate(-90 272.7 116.7)">LED_RUN</text>
<text x="52.2" y="124.1">USB_DP</text>
<text x="52.2" y="126.7">USB_DN</text>
<text x="10.3" y="135.9">C</text>
<text x="285.3" y="135.9">C</text>
<text x="96" y="139.4">HOST_RESET</text>
<text x="115.7" y="139.4">MCU_RESET</text>
<text x="70.4" y="147">HOST_TX</text>
<text x="86.5" y="147">MCU_TX</text>
<text x="98.2" y="147">HOST_CLK</text>
<text x="115.7" y="147">MCU_CLK</text>
<text x="70.1" y="154.6">HOST_RX</text>
<text x="86.5" y="154.6">MCU_RX</text>
<text x="98.6" y="154.6">HOST_DIO</text>
<text x="115.7" y="154.6">MCU_DIO</text>
<text x="138.6" y="172.4">HOST_TX</text>
<text x="138.6" y="177.5">HOST_RX</text>
<text x="10.3" y="185.9">D</text>
<text x="39.2" y="180">VUSB</text>
<text x="83.5" y="180">MCU_RESET</text>
<text x="138.6" y="180">HOST_RESET</text>
<text x="138.6" y="185.1">HOST_DIO</text>
<text x="138.6" y="182.6">HOST_CLK</text>
<text x="285.3" y="185.9">D</text>
<text x="35" y="199.9">1</text>
<text x="85" y="199.9">2</text>
<text x="135" y="199.9">3</text>
<text x="185" y="199.9">4</text>
<text x="235" y="199.9">5</text>
<text x="285" y="199.9">6</text>
</g>
<g font-size="1.8" fill="#0000c2">
<text x="50.8" y="21.3">QSPI</text>
<text x="56.4" y="21.3">Flash</text>
<text x="62.6" y="21.3">with</text>
<text x="67.6" y="21.3">SOIC</text>
<text x="73.2" y="21.3">foorprint</text>
<text x="134.6" y="23.9">Main</text>
<text x="140.1" y="23.9">MCU RP2040</text>
<text x="243.8" y="23.9">Target</text>
<text x="250.9" y="23.9">JTAG connector</text>
<text x="193.7" y="25.2">Target</text>
<text x="200.7" y="25.2">connections</text>
<text x="71.1" y="54.4">Boot</text>
<text x="76.6" y="54.4">source</text>
<text x="84" y="54.4">selection</text>
<text x="93.8" y="54.4">button</text>
<text x="25.4" y="63.3">Alternative</text>
<text x="36.6" y="63.3">QSPI</text>
<text x="42.2" y="63.3">Flash</text>
<text x="48.4" y="63.3">with</text>
<text x="53.4" y="63.3">WSON footprint</text>
<text x="76.2" y="81">Main</text>
<text x="81.7" y="81">MCU crystal</text>
<text x="36.8" y="106.4">Micro</text>
<text x="43.1" y="106.4">USB</text>
<text x="48.1" y="106.4">socket</text>
<text x="232.4" y="105.2">Status</text>
<text x="239.6" y="105.2">indication</text>
<text x="250.1" y="105.2">LEDs</text>
<text x="91.4" y="134.4">Host</text>
<text x="96.8" y="134.4">connections</text>
<text x="174" y="140.7">Decoupling</text>
<text x="185.6" y="140.7">capacitors</text>
<text x="196.7" y="140.7">for</text>
<text x="200.5" y="140.7">3.3V</text>
<text x="205.8" y="140.7">lines</text>
<text x="233.7" y="140.7">Decoupling</text>
<text x="245.3" y="140.7">capacitors</text>
<text x="256.4" y="140.7">for</text>
<text x="260.2" y="140.7">1.1V</text>
<text x="265.5" y="140.7">lines</text>
<text x="88.3" y="167.4">MCU Reset</text>
<text x="99.9" y="167.4">line</text>
<text x="121.9" y="166.1">MCU UART and</text>
<text x="137.6" y="166.1">Debug</text>
<text x="144.6" y="166.1">connector</text>
<text x="41.9" y="169.9">LDO-based</text>
<text x="53.8" y="169.9">3.3V</text>
<text x="59.1" y="169.9">power</text>
<text x="65.8" y="169.9">supply</text>
</g>
<g font-size="1.8" fill="#006464">
<text x="46.9" y="25">+3V3</text>
<text x="133.2" y="27.5">+1V1</text>
<text x="148.5" y="27.5">+3V3</text>
<text x="42.4" y="33.9">~{CS}</text>
<text x="50.4" y="34.8" transform="rotate(-90 50.4 34.8)">VCC</text>
<text x="77.4" y="33.9">+3V3</text>
<text x="88.8" y="33.9">+3V3</text>
<text x="42.4" y="41.5">DO(IO1)</text>
<text x="42.4" y="39">DI(IO0)</text>
<text x="42.4" y="36.4">CLK</text>
<text x="58.4" y="40.9">U1</text>
<text x="82.6" y="39.6">C2</text>
<text x="94" y="39.6">C16</text>
<text x="119.9" y="39">RUN</text>
<text x="139.3" y="39.9" transform="rotate(-90 139.3 39.9)">DVDD</text>
<text x="144.4" y="40.6" transform="rotate(-90 144.4 40.6)">IOVDD</text>
<text x="156.2" y="39">GPIO0</text>
<text x="156.2" y="41.5">GPIO1</text>
<text x="247.4" y="39">~{RESET}</text>
<text x="257.4" y="38.9" transform="rotate(-90 257.4 38.9)">VTref</text>
<text x="42.4" y="44">IO2</text>
<text x="42.4" y="46.6">IO3</text>
<text x="58.4" y="43.4">W25Q128JVS</text>
<text x="78" y="46.6">GND</text>
<text x="82.6" y="42.1">100nF</text>
<text x="89.4" y="46.6">GND</text>
<text x="94" y="42.1">2.2uF</text>
<text x="119.9" y="46.6">USB_DP</text>
<text x="136.8" y="45.5" transform="rotate(-90 136.8 45.5)">VREG_VOUT</text>
<text x="146.9" y="43.4" transform="rotate(-90 146.9 43.4)">USB_VDD</text>
<text x="149.5" y="44.3" transform="rotate(-90 149.5 44.3)">ADC_AVDD</text>
<text x="152" y="42.7" transform="rotate(-90 152 42.7)">VREG_IN</text>
<text x="156.2" y="44">GPIO2</text>
<text x="156.2" y="46.6">GPIO3</text>
<text x="247.4" y="46.6">SWDIO/TMS</text>
<text x="247.4" y="44">SWDCLK/TCK</text>
<text x="268" y="45.3">J7</text>
<text x="268" y="47.9">CONN_DBG_JTAG</text>
<text x="50.4" y="50.3" transform="rotate(-90 50.4 50.3)">GND</text>
<text x="119.9" y="49.1">USB_DM</text>
<text x="156.2" y="49.1">GPIO4</text>
<text x="156.2" y="51.7">GPIO5</text>
<text x="189.1" y="52.9">+3V3</text>
<text x="196.5" y="51.7">74AUP1T17</text>
<text x="200.6" y="49.1">U3</text>
<text x="216.4" y="52.9">+3V3</text>
<text x="247.4" y="49.1">SWO/TDO</text>
<text x="247.4" y="51.7">NC/TDI</text>
<text x="47.5" y="58">GND</text>
<text x="119.9" y="56.7">QSPI_SS</text>
<text x="156.2" y="59.3">GPIO8</text>
<text x="156.2" y="54.2">GPIO6</text>
<text x="156.2" y="56.7">GPIO7</text>
<text x="221.6" y="58.7">C13</text>
<text x="257.4" y="57.4" transform="rotate(-90 257.4 57.4)">GND</text>
<text x="259.9" y="57.4" transform="rotate(-90 259.9 57.4)">GNDDetect</text>
<text x="78.3" y="64.4">BOOTSEL</text>
<text x="81.2" y="61.8">S1</text>
<text x="91.4" y="64.4">R7</text>
<text x="119.9" y="61.8">QSPI_SD0</text>
<text x="119.9" y="64.4">QSPI_SD1</text>
<text x="155" y="64.4">GPIO10</text>
<text x="156.2" y="61.8">GPIO9</text>
<text x="189.7" y="65.6">GND</text>
<text x="217" y="65.6">GND</text>
<text x="221.6" y="61.2">100nF</text>
<text x="254.5" y="65.6">GND</text>
<text x="46.9" y="68.2">+3V3</text>
<text x="91.5" y="66.9">1k</text>
<text x="119.9" y="69.4">QSPI_SD3</text>
<text x="119.9" y="72">QSPI_SCLK</text>
<text x="119.9" y="66.9">QSPI_SD2</text>
<text x="155" y="66.9">GPIO11</text>
<text x="155" y="69.4">GPIO12</text>
<text x="155" y="72">GPIO13</text>
<text x="42.4" y="77.1">~{CS}</text>
<text x="50.4" y="78" transform="rotate(-90 50.4 78)">VCC</text>
<text x="93.2" y="73.3">GND</text>
<text x="155" y="74.5">GPIO14</text>
<text x="155" y="77.1">GPIO15</text>
<text x="252" y="74.5">GND</text>
<text x="42.4" y="82.1">DI(IO0)</text>
<text x="42.4" y="79.6">CLK</text>
<text x="155" y="79.6">GPIO16</text>
<text x="155" y="82.1">GPIO17</text>
<text x="250.6" y="79.6">+3V3</text>
<text x="266.7" y="78.3">J2</text>
<text x="266.7" y="80.9">CONN_DBG_COMB</text>
<text x="42.4" y="84.7">DO(IO1)</text>
<text x="42.4" y="87.2">IO2</text>
<text x="42.4" y="89.8">IO3</text>
<text x="58.4" y="86.6">W25Q128JVEIQ</text>
<text x="58.4" y="84">U4</text>
<text x="81.8" y="86">GND</text>
<text x="86.4" y="88.5">Y1</text>
<text x="119.9" y="84.7">XIN</text>
<text x="155" y="84.7">GPIO18</text>
<text x="155" y="87.2">GPIO19</text>
<text x="155" y="89.8">GPIO20</text>
<text x="196.5" y="89.8">74AUP1T17</text>
<text x="200.6" y="87.2">U6</text>
<text x="252" y="84.7">GND</text>
<text x="50.4" y="93.5" transform="rotate(-90 50.4 93.5)">GND</text>
<text x="52.9" y="93.5" transform="rotate(-90 52.9 93.5)">EP</text>
<text x="77.5" y="93.6">C20</text>
<text x="85.7" y="91">12MHz</text>
<text x="95.3" y="93.6">C19</text>
<text x="119.9" y="94.8">XOUT</text>
<text x="155" y="92.3">GPIO21</text>
<text x="155" y="94.8">GPIO22</text>
<text x="189.1" y="91">+3V3</text>
<text x="216.4" y="91">+3V3</text>
<text x="250.5" y="94.8">SJ_JTAG_3V3</text>
<text x="254.7" y="92.3">JP1</text>
<text x="261.5" y="93.6">+3V3</text>
<text x="47.5" y="101.2">GND</text>
<text x="72.9" y="101.2">GND</text>
<text x="77.5" y="96.1">12pF</text>
<text x="81.8" y="98.7">GND</text>
<text x="90.7" y="101.2">GND</text>
<text x="95.3" y="96.1">12pF</text>
<text x="155" y="97.4">GPIO23</text>
<text x="155" y="99.9">GPIO24</text>
<text x="221.6" y="99.3">100nF</text>
<text x="221.6" y="96.8">C17</text>
<text x="119.9" y="105">SWCLK</text>
<text x="119.9" y="107.5">SWD</text>
<text x="149.1" y="107.5">GPIO26_ADC0</text>
<text x="155" y="102.5">GPIO25</text>
<text x="189.7" y="103.7">GND</text>
<text x="197.4" y="106.3">SJ_RESET</text>
<text x="200.1" y="103.7">JP2</text>
<text x="217" y="103.7">GND</text>
<text x="37" y="113.9">USB_B_Micro</text>
<text x="42" y="111.4">J5</text>
<text x="52.7" y="112.6">FB2</text>
<text x="149.1" y="110.1">GPIO27_ADC1</text>
<text x="149.1" y="112.6">GPIO28_ADC2</text>
<text x="42.1" y="119">VBUS</text>
<text x="53.2" y="115.2">100@100MHz</text>
<text x="113.5" y="119">GND</text>
<text x="119.9" y="115.2">TESTEN</text>
<text x="141.8" y="117.6" transform="rotate(-90 141.8 117.6)">GND</text>
<text x="149.1" y="115.2">GPIO29_ADC3</text>
<text x="212" y="115.2">+3V3</text>
<text x="44.2" y="124.1">D+</text>
<text x="142.9" y="121.5">U2</text>
<text x="142.9" y="124.1">RP2040</text>
<text x="217.2" y="125.9">D2</text>
<text x="217.2" y="120.2">R6</text>
<text x="217.2" y="122.8">1k</text>
<text x="228.6" y="120.2">R1</text>
<text x="228.6" y="125.9">D1</text>
<text x="228.6" y="122.8">1k</text>
<text x="240" y="120.2">R2</text>
<text x="240" y="125.9">D4</text>
<text x="240" y="122.8">1k</text>
<text x="251.5" y="120.2">R3</text>
<text x="251.5" y="125.9">D5</text>
<text x="251.5" y="122.8">1k</text>
<text x="262.9" y="120.2">R4</text>
<text x="262.9" y="122.8">1k</text>
<text x="262.9" y="125.9">D6</text>
<text x="274.3" y="125.9">D7</text>
<text x="274.3" y="120.2">R5</text>
<text x="274.3" y="122.8">1k</text>
<text x="41.5" y="129.8" transform="rotate(-90 41.5 129.8)">Shield</text>
<text x="44" y="129.8" transform="rotate(-90 44 129.8)">GND</text>
<text x="44.2" y="126.6">D-</text>
<text x="45.2" y="129.1">ID</text>
<text x="138.9" y="126.6">GND</text>
<text x="217.2" y="128.4">RED</text>
<text x="228.6" y="128.4">GREEN</text>
<text x="240" y="128.4">YELLOW</text>
<text x="251.5" y="128.4">RED</text>
<text x="262.9" y="128.4">GREEN</text>
<text x="274.3" y="128.4">YELLOW</text>
<text x="212.6" y="132.9">GND</text>
<text x="224" y="132.9">GND</text>
<text x="235.5" y="132.9">GND</text>
<text x="246.9" y="132.9">GND</text>
<text x="258.3" y="132.9">GND</text>
<text x="269.7" y="132.9">GND</text>
<text x="41.1" y="138">GND</text>
<text x="167.5" y="145.6">+3V3</text>
<text x="177.7" y="145.6">+3V3</text>
<text x="189.1" y="145.6">+3V3</text>
<text x="200.6" y="145.6">+3V3</text>
<text x="212" y="145.6">+3V3</text>
<text x="223.4" y="145.6">+3V3</text>
<text x="236.1" y="145.6">+1V1</text>
<text x="247.5" y="145.6">+1V1</text>
<text x="258.3" y="145.6">+1V1</text>
<text x="172.7" y="151.4">C1</text>
<text x="172.7" y="153.9">2.2uF</text>
<text x="182.9" y="151.4">C4</text>
<text x="182.9" y="153.9">100nF</text>
<text x="194.3" y="151.4">C6</text>
<text x="194.3" y="153.9">100nF</text>
<text x="205.7" y="151.4">C8</text>
<text x="205.7" y="153.9">100nF</text>
<text x="217.2" y="153.9">100nF</text>
<text x="217.2" y="151.4">C10</text>
<text x="228.6" y="153.9">100nF</text>
<text x="228.6" y="151.4">C11</text>
<text x="241.3" y="151.4">C5</text>
<text x="241.3" y="153.9">2.2uF</text>
<text x="252.7" y="151.4">C9</text>
<text x="252.7" y="153.9">100nF</text>
<text x="263.5" y="151.4">C18</text>
<text x="263.5" y="153.9">100nF</text>
<text x="168.1" y="158.3">GND</text>
<text x="178.3" y="158.3">GND</text>
<text x="189.7" y="158.3">GND</text>
<text x="201.2" y="158.3">GND</text>
<text x="212.6" y="158.3">GND</text>
<text x="224" y="158.3">GND</text>
<text x="236.7" y="158.3">GND</text>
<text x="248.2" y="158.3">GND</text>
<text x="258.9" y="158.3">GND</text>
<text x="58.3" y="173.6">U5</text>
<text x="95.1" y="171">+3V3</text>
<text x="43.7" y="176.1">+5V</text>
<text x="51.3" y="176.1">MIC5205-3.3YM5</text>
<text x="54.9" y="179.9">IN</text>
<text x="60.7" y="179.9">OUT</text>
<text x="67.2" y="176.1">+3V3</text>
<text x="100.3" y="176.1">R8</text>
<text x="100.3" y="178.7">10k</text>
<text x="111.8" y="179.9">CONN_MCU_DEBUG</text>
<text x="127.2" y="177.4">J1</text>
<text x="140.2" y="174.9">GND</text>
<text x="48.3" y="181.8">C15</text>
<text x="48.3" y="184.4">10uF</text>
<text x="54.9" y="182.5">EN</text>
<text x="61.8" y="182.5">BP</text>
<text x="72.4" y="181.8">C14</text>
<text x="72.4" y="184.4">10uF</text>
<text x="100.3" y="184.4">100nF</text>
<text x="100.3" y="181.8">C12</text>
<text x="43.7" y="188.8">GND</text>
<text x="60.6" y="186.4" transform="rotate(-90 60.6 186.4)">GND</text>
<text x="67.8" y="188.8">GND</text>
<text x="95.8" y="188.8">GND</text>
<text x="57.7" y="193.9">GND</text>
</g>
<g font-size="1.8" fill="#a90000">
<text x="49.3" y="29.9" transform="rotate(-90 49.3 29.9)">8</text>
<text x="39.9" y="32.8">1</text>
<text x="39.9" y="35.3">6</text>
<text x="135.6" y="33.7" transform="rotate(-90 135.6 33.7)">45</text>
<text x="138.2" y="33.7" transform="rotate(-90 138.2 33.7)">23</text>
<text x="143.3" y="33.1" transform="rotate(-90 143.3 33.1)">1</text>
<text x="145.8" y="33.7" transform="rotate(-90 145.8 33.7)">48</text>
<text x="148.3" y="33.7" transform="rotate(-90 148.3 33.7)">43</text>
<text x="150.9" y="33.7" transform="rotate(-90 150.9 33.7)">44</text>
<text x="256.3" y="32.5" transform="rotate(-90 256.3 32.5)">1</text>
<text x="39.9" y="40.4">2</text>
<text x="39.9" y="37.8">5</text>
<text x="116.2" y="37.8">26</text>
<text x="163.8" y="37.8">2</text>
<text x="163.8" y="40.4">3</text>
<text x="243.8" y="37.8">10</text>
<text x="39.9" y="42.9">3</text>
<text x="39.9" y="45.5">7</text>
<text x="116.2" y="45.5">47</text>
<text x="163.8" y="42.9">4</text>
<text x="163.8" y="45.5">5</text>
<text x="244.4" y="45.5">2</text>
<text x="244.4" y="42.9">4</text>
<text x="49.3" y="52.8" transform="rotate(-90 49.3 52.8)">4</text>
<text x="116.2" y="48">46</text>
<text x="163.8" y="48">6</text>
<text x="163.8" y="50.5">7</text>
<text x="163.8" y="53.1">8</text>
<text x="244.4" y="48">6</text>
<text x="244.4" y="50.5">8</text>
<text x="116.2" y="55.6">56</text>
<text x="163.2" y="58.2">11</text>
<text x="163.8" y="55.6">9</text>
<text x="116.2" y="60.7">53</text>
<text x="116.2" y="65.8">54</text>
<text x="116.2" y="63.2">55</text>
<text x="163.2" y="60.7">12</text>
<text x="163.2" y="63.2">13</text>
<text x="163.2" y="65.8">14</text>
<text x="256.3" y="60.4" transform="rotate(-90 256.3 60.4)">3</text>
<text x="258.8" y="60.4" transform="rotate(-90 258.8 60.4)">9</text>
<text x="116.2" y="68.3">51</text>
<text x="116.2" y="70.9">52</text>
<text x="163.2" y="68.3">15</text>
<text x="163.2" y="70.9">16</text>
<text x="260.3" y="70.9">1</text>
<text x="39.9" y="75.9">1</text>
<text x="49.3" y="73.1" transform="rotate(-90 49.3 73.1)">8</text>
<text x="163.2" y="73.4">17</text>
<text x="163.2" y="75.9">18</text>
<text x="260.3" y="73.4">2</text>
<text x="260.3" y="75.9">3</text>
<text x="39.9" y="83.6">2</text>
<text x="39.9" y="81">5</text>
<text x="39.9" y="78.5">6</text>
<text x="116.2" y="83.6">20</text>
<text x="163.2" y="78.5">27</text>
<text x="163.2" y="81">28</text>
<text x="163.2" y="83.6">29</text>
<text x="260.3" y="78.5">4</text>
<text x="260.3" y="81">5</text>
<text x="260.3" y="83.6">6</text>
<text x="39.9" y="86.1">3</text>
<text x="39.9" y="88.6">7</text>
<text x="163.2" y="86.1">30</text>
<text x="163.2" y="88.6">31</text>
<text x="260.3" y="86.1">7</text>
<text x="49.3" y="96" transform="rotate(-90 49.3 96)">4</text>
<text x="51.8" y="96" transform="rotate(-90 51.8 96)">9</text>
<text x="116.2" y="93.7">21</text>
<text x="163.2" y="91.2">32</text>
<text x="163.2" y="93.7">34</text>
<text x="163.2" y="96.3">35</text>
<text x="163.2" y="98.8">36</text>
<text x="163.2" y="101.3">37</text>
<text x="253.3" y="99.8">2</text>
<text x="258.4" y="99.8">1</text>
<text x="116.2" y="103.9">24</text>
<text x="116.2" y="106.4">25</text>
<text x="163.2" y="106.4">38</text>
<text x="163.2" y="109">39</text>
<text x="163.2" y="111.5">40</text>
<text x="198.7" y="111.2">1</text>
<text x="203.8" y="111.2">2</text>
<text x="48.8" y="117.9">1</text>
<text x="116.2" y="114">19</text>
<text x="163.2" y="114">41</text>
<text x="48.8" y="125.5">2</text>
<text x="48.8" y="122.9">3</text>
<text x="140.7" y="121.3" transform="rotate(-90 140.7 121.3)">57</text>
<text x="48.8" y="128">4</text>
<text x="40.4" y="132.8" transform="rotate(-90 40.4 132.8)">6</text>
<text x="42.9" y="132.8" transform="rotate(-90 42.9 132.8)">5</text>
<text x="134.5" y="171.2">1</text>
<text x="134.5" y="173.7">2</text>
<text x="52.6" y="178.8">1</text>
<text x="65.3" y="178.8">5</text>
<text x="134.5" y="176.3">3</text>
<text x="134.5" y="178.8">4</text>
<text x="52.6" y="181.4">3</text>
<text x="65.3" y="181.4">4</text>
<text x="134.5" y="181.4">5</text>
<text x="134.5" y="183.9">6</text>
<text x="59.4" y="188.7" transform="rotate(-90 59.4 188.7)">2</text>
</g>
<g font-size="1.4" fill="#a90000">
<text x="193.7" y="58.2">4</text>
<text x="193.7" y="55.6">5</text>
<text x="208.9" y="58.2">2</text>
<text x="75.2" y="65.8">A1</text>
<text x="87.8" y="65.8">B1</text>
<text x="193.7" y="60.7">3</text>
<text x="75.2" y="70.9">A2</text>
<text x="87.8" y="70.9">B2</text>
<text x="193.7" y="93.7">5</text>
<text x="193.7" y="98.8">3</text>
<text x="193.7" y="96.3">4</text>
<text x="208.9" y="96.3">2</text>
</g>
<g font-size="1.4" fill="#006464">
<text x="197.9" y="59.2">Y</text>
<text x="197.9" y="56.6">VCC</text>
<text x="204.9" y="59.2">A</text>
<text x="197.9" y="61.7">GND</text>
<text x="197.9" y="94.7">VCC</text>
<text x="197.9" y="99.8">GND</text>
<text x="197.9" y="97.3">Y</text>
<text x="204.9" y="97.3">A</text>
</g>
<g font-size="1.1" fill="#a90000">
<text x="83.6" y="89.7" transform="rotate(-90 83.6 89.7)">4</text>
<text x="81.4" y="91.2">1</text>
<text x="83.6" y="94.2" transform="rotate(-90 83.6 94.2)">2</text>
<text x="85.2" y="91.2">3</text>
</g>
</svg>
